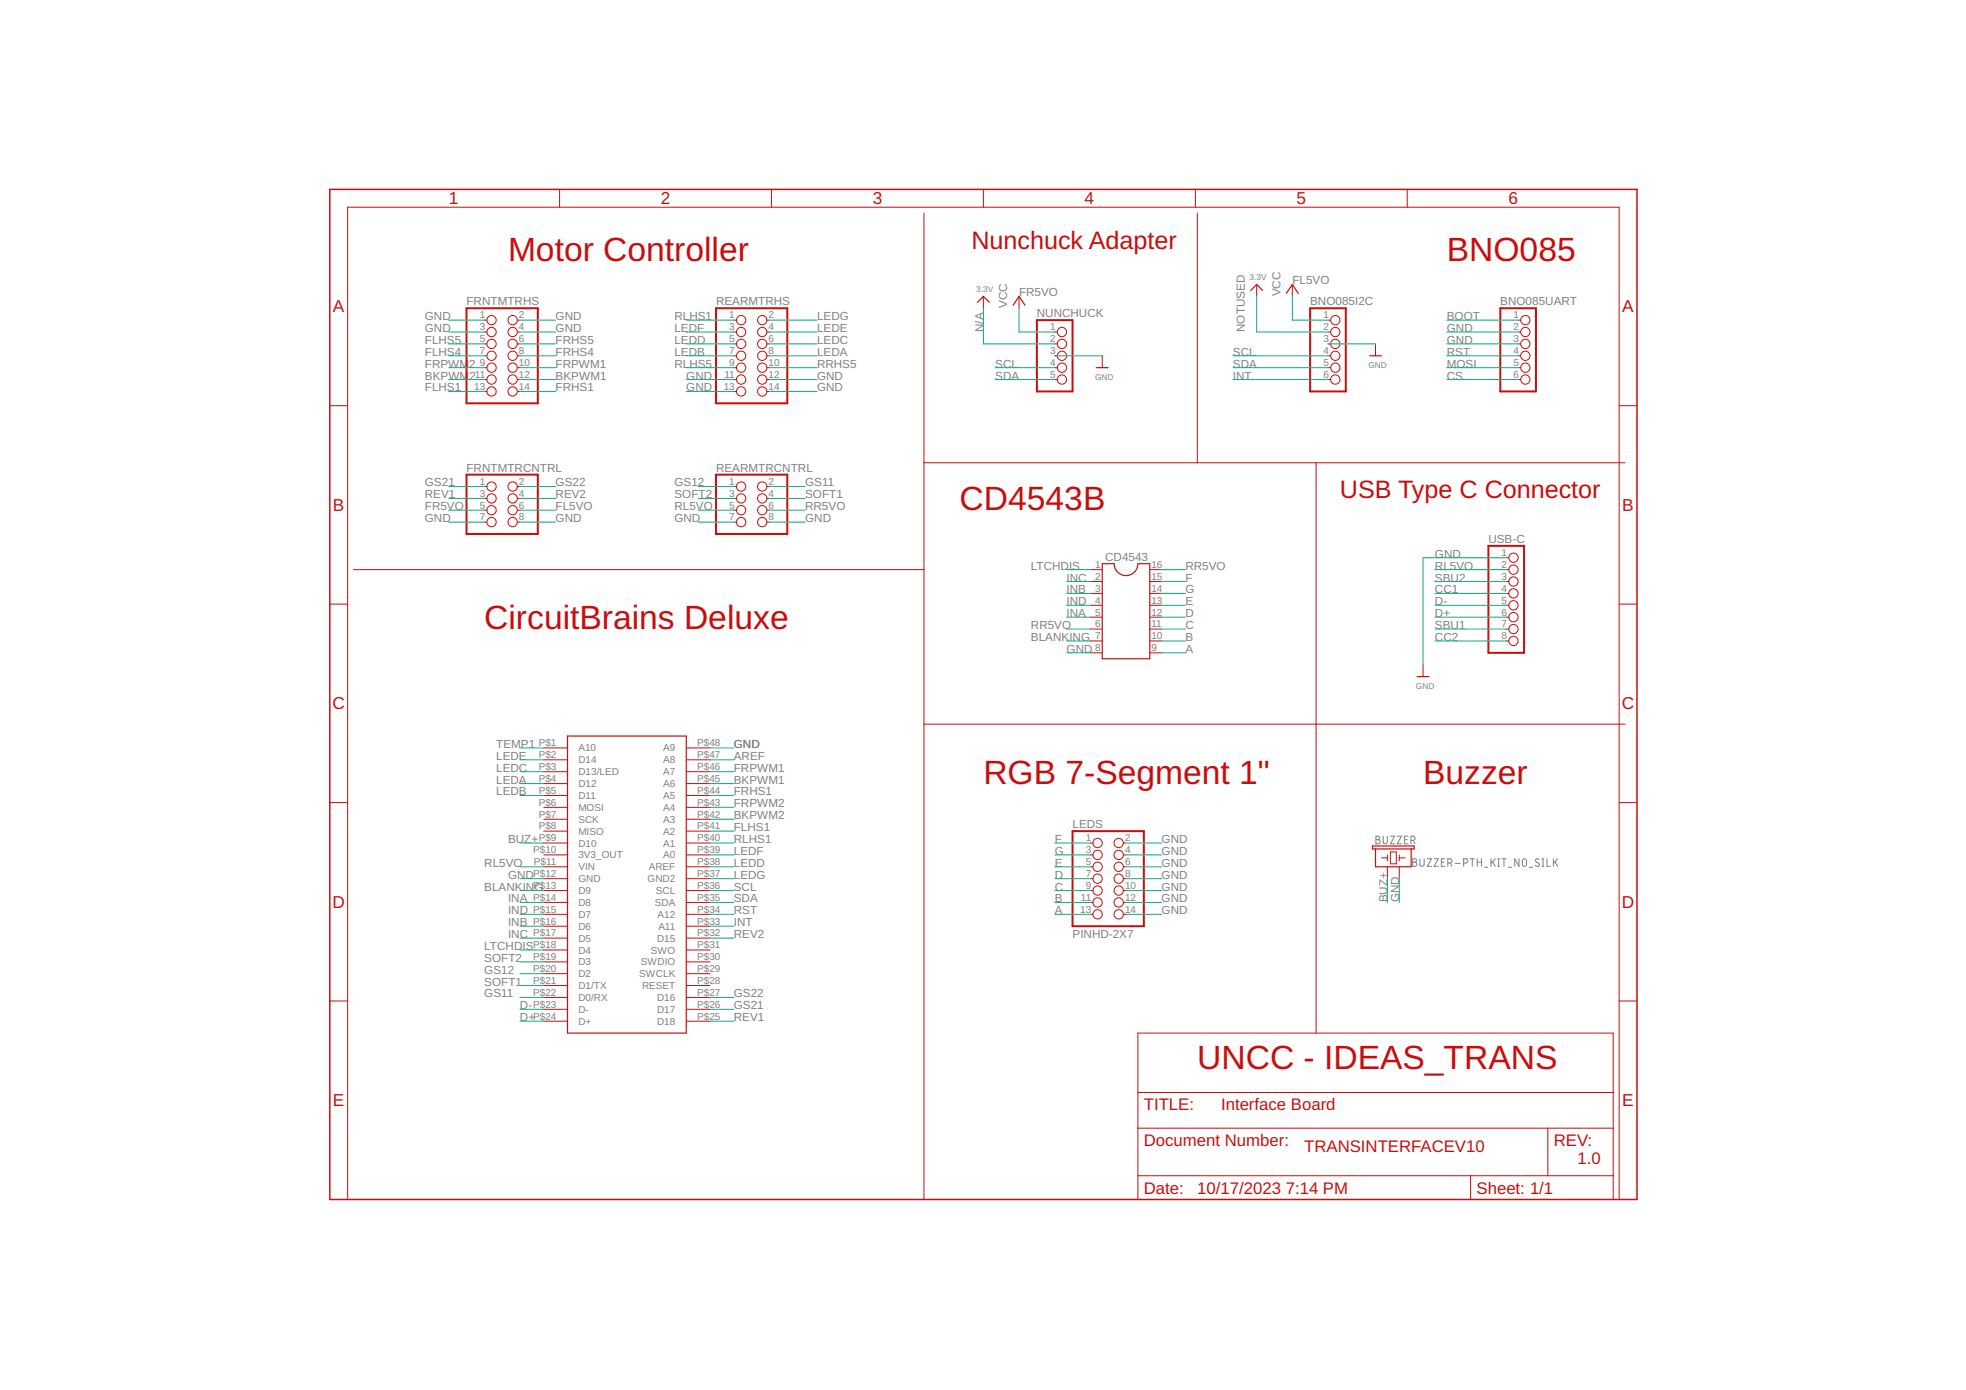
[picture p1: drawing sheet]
<svg xmlns="http://www.w3.org/2000/svg" width="420mm" height="297mm" viewBox="0 0 420 297" stroke-linecap="round" stroke-linejoin="round" font-family="sans-serif">
<g fill="none" stroke="#808080" stroke-width=".21">
<path d="M294 178.7h.5a.37 .37 0 0 1 .4 .4 .37 .37 0 0 1-.4 .3 .44 .44 0 0 1 .5 .5 .44 .44 0 0 1-.5 .4h-.5zM294 179.4h.5M295.6 178.7v1.2a.44 .44 0 0 0 .4 .4 .44 .44 0 0 0 .5-.4v-1.2M297.2 178.7h.8l-.8 1.6h.8M298.6 178.7h.9l-.9 1.6h.9M300.2 179.4h.5M300.9 178.7h-.7v1.6h.7M301.5 179.6h.5a.46 .46 0 0 0 .4-.5 .46 .46 0 0 0-.4-.4h-.5v1.6M302.1 179.6l.3 .7M301.9 183.5h.5a.36 .36 0 0 1 .3 .4 .36 .36 0 0 1-.3 .3 .46 .46 0 0 1 .4 .5 .46 .46 0 0 1-.4 .4h-.5zM301.9 184.2h.5M303.5 183.5v1.2a.44 .44 0 0 0 .4 .4 .44 .44 0 0 0 .5-.4v-1.2"/>
<path d="M305 183.5h.9l-.9 1.6h.9M306.5 183.5h.9l-.9 1.6h.9M308 184.2h.6M308.8 183.5h-.8v1.6h.8M309.4 184.4h.5a.46 .46 0 0 0 .4-.4 .46 .46 0 0 0-.4-.5h-.5v1.6M309.9 184.4l.4 .7M311 184.5h1.1M312.8 184.4h.5a.46 .46 0 0 0 .4-.4 .46 .46 0 0 0-.4-.5h-.5v1.6M314.2 183.5h.9M314.6 183.5v1.6M315.7 184.2h.9M315.7 183.5v1.6"/>
<path d="M316.6 183.5v1.6M317.2 185.3h.8M318.6 183.5v1.6M319 184.1l.6 1M319.6 183.5l-1 1M320.1 185.1h.3M320.1 183.5h.3M320.3 183.5v1.6M321 183.5h.9M321.4 183.5v1.6M322.3 185.3h.8M324.6 183.5v1.6l-.9-1.6v1.6"/>
<path d="M325.5 183.7l.3-.2 .3 .2 .1 1a.46 .46 0 0 1-.4 .4 .46 .46 0 0 1-.5-.4zM326.8 185.3h.8M328.9 183.7l-.2-.1a.38 .38 0 0 0-.5 .1 .38 .38 0 0 0 .1 .5l.5 .3a.44 .44 0 0 1 0 .7 .44 .44 0 0 1-.7-.3M329.6 185.1h.3M329.6 183.5h.3M329.8 183.5v1.6M330.6 183.5v1.6h.7M332 183.5v1.6M332.3 184.1l.6 1M332.9 183.5l-.9 1"/>
</g>
<g fill="none" stroke="#c90d0c" stroke-width=".21">
<path d="M119.6 40.5v3.8M164.9 40.5v3.8M197.5 45.6v210.7M210.2 40.5v3.8M255.5 40.5v3.8M255.9 45.6v53.3M300.7 40.5v3.8M103.5 68.4h.6M103.5 71h.6M103.5 73.5h.6M103.5 76h.6M103.5 78.6h.6"/>
<path d="M110.6 68.4h.5M110.6 71h.5M110.6 73.5h.5M110.6 76h.5M110.6 78.6h.5M156.8 68.4h.6M156.8 71h.6M156.8 73.5h.6M156.8 76h.6M156.8 78.6h.6M163.9 68.4h.5M163.9 71h.5"/>
<path d="M163.9 73.5h.5M163.9 76h.5M163.9 78.6h.5M210.2 63.3v2.6M217.8 63.3v2.6M225.4 71h.6M225.4 73.5h.6M225.4 76h.6M225.4 78.6h.6M235.6 76v2.6M268.6 60.8v2.5M276.2 60.8v2.5"/>
<path d="M283.8 68.4h.6M283.8 71h.6M283.8 73.5h.6M283.8 76h.6M283.8 78.6h.6M294 73.5v2.5M324.4 68.4h.6M324.4 71h.6M324.4 73.5h.6M324.4 76h.6M324.4 78.6h.6M70.5 86.7h3.8"/>
<path d="M103.5 81.1h.6M103.5 83.7h.6M110.6 81.1h.5M110.6 83.7h.5M156.8 81.1h.6M156.8 83.7h.6M163.9 81.1h.5M163.9 83.7h.5M197.5 98.9h149.8M225.4 81.1h.6M281.3 98.9v121.9M283.8 81.1h.6"/>
<path d="M324.4 81.1h.6M346 86.7h3.8M103.5 104h.6M103.5 106.5h.6M103.5 109h.6M103.5 111.6h.6M110.6 104h.5M110.6 106.5h.5M110.6 109h.5M110.6 111.6h.5M156.8 104h.6M156.8 106.5h.6"/>
<path d="M156.8 109h.6M156.8 111.6h.6M163.9 104h.5M163.9 106.5h.5M163.9 109h.5M163.9 111.6h.5M321.9 119.2h.6M70.5 129.1h3.8M75.6 121.7h121.9M233 121.7h2.6M233 124.3h2.6M233 126.8h2.6"/>
<path d="M233 129.3h2.6M233 131.9h2.6M233 134.4h2.6M233 137h2.6M233 139.5h2.6M245.7 121.7h2.6M245.7 124.3h2.6M245.7 126.8h2.6M245.7 129.3h2.6M245.7 131.9h2.6M245.7 134.4h2.6M245.7 137h2.6"/>
<path d="M245.7 139.5h2.6M321.9 121.7h.6M321.9 124.3h.6M321.9 126.8h.6M321.9 129.3h.6M321.9 131.9h.6M321.9 134.4h.6M321.9 137h.6M346 129.1h3.8M116.2 159.8h5.1M146.7 159.8h5M197.5 154.7h149.8"/>
<path d="M304.1 142v2.6M70.5 171.5h3.8M116.2 162.4h5.1M116.2 164.9h5.1M116.2 167.4h5.1M116.2 170h5.1M116.2 172.5h5.1M116.2 175.1h5.1M116.2 177.6h5.1M146.7 162.4h5M146.7 164.9h5M146.7 167.4h5"/>
<path d="M146.7 170h5M146.7 172.5h5M146.7 175.1h5M146.7 177.6h5M346 171.5h3.8M116.2 180.1h5.1M116.2 182.7h5.1M116.2 185.2h5.1M116.2 187.8h5.1M116.2 190.3h5.1M116.2 192.8h5.1M116.2 195.4h5.1"/>
<path d="M116.2 197.9h5.1M146.7 180.1h5M146.7 182.7h5M146.7 185.2h5M146.7 187.8h5M146.7 190.3h5M146.7 192.8h5M146.7 195.4h5M146.7 197.9h5M233 180.1h.6M233 182.7h.6M233 185.2h.6"/>
<path d="M233 187.8h.6M233 190.3h.6M233 192.8h.6M233 195.4h.6M240.1 180.1h.5M240.1 182.7h.5M240.1 185.2h.5M240.1 187.8h.5M240.1 190.3h.5M240.1 192.8h.5M240.1 195.4h.5M295.2 183.3h1.3"/>
<path d="M296.5 182.7v1.3M296.5 185.2v2.6M297.1 182.1h1.3v2.5h-1.3zM299 183.3h1.3M299 182.7v1.3M299 185.2v2.6M70.5 213.9h3.8M116.2 200.5h5.1M116.2 203h5.1M116.2 205.5h5.1M116.2 208.1h5.1M116.2 210.6h5.1"/>
<path d="M116.2 213.1h5.1M116.2 215.7h5.1M116.2 218.2h5.1M146.7 200.5h5M146.7 203h5M146.7 205.5h5M146.7 208.1h5M146.7 210.6h5M146.7 213.1h5M146.7 215.7h5M146.7 218.2h5M346 213.9h3.8"/>
<path d="M243.2 220.8h101.6v35.5h-101.6zM243.2 233.5h101.6M74.3 256.3v-212h271.7v212M243.2 241.1h101.6M243.2 251.2h101.6M314.3 251.2v5.1M330.8 241.1v10.1"/>
<circle cx="105.1" cy="68.4" r=".99"/>
<circle cx="105.1" cy="71" r=".99"/>
<circle cx="105.1" cy="73.5" r=".99"/>
<circle cx="105.1" cy="76" r=".99"/>
<circle cx="105.1" cy="78.6" r=".99"/>
<circle cx="109.6" cy="78.6" r=".99"/>
<circle cx="109.6" cy="71" r=".99"/>
<circle cx="109.6" cy="68.4" r=".99"/>
<circle cx="109.6" cy="76" r=".99"/>
<circle cx="109.6" cy="73.5" r=".99"/>
<circle cx="158.4" cy="68.4" r=".99"/>
<circle cx="158.4" cy="71" r=".99"/>
<circle cx="158.4" cy="73.5" r=".99"/>
<circle cx="158.4" cy="76" r=".99"/>
<circle cx="158.4" cy="78.6" r=".99"/>
<circle cx="162.9" cy="68.4" r=".99"/>
<circle cx="162.9" cy="76" r=".99"/>
<circle cx="162.9" cy="71" r=".99"/>
<circle cx="162.9" cy="78.6" r=".99"/>
<circle cx="162.9" cy="73.5" r=".99"/>
<circle cx="226.9" cy="71" r=".99"/>
<circle cx="226.9" cy="73.5" r=".99"/>
<circle cx="226.9" cy="78.6" r=".99"/>
<circle cx="226.9" cy="76" r=".99"/>
<circle cx="285.4" cy="71" r=".99"/>
<circle cx="285.4" cy="73.5" r=".99"/>
<circle cx="285.4" cy="76" r=".99"/>
<circle cx="285.4" cy="78.6" r=".99"/>
<circle cx="285.4" cy="68.4" r=".99"/>
<circle cx="326" cy="68.4" r=".99"/>
<circle cx="326" cy="73.5" r=".99"/>
<circle cx="326" cy="71" r=".99"/>
<circle cx="326" cy="78.6" r=".99"/>
<circle cx="326" cy="76" r=".99"/>
<circle cx="105.1" cy="81.1" r=".99"/>
<circle cx="105.1" cy="83.7" r=".99"/>
<circle cx="109.6" cy="83.7" r=".99"/>
<circle cx="109.6" cy="81.1" r=".99"/>
<circle cx="158.4" cy="81.1" r=".99"/>
<circle cx="158.4" cy="83.7" r=".99"/>
<circle cx="162.9" cy="83.7" r=".99"/>
<circle cx="162.9" cy="81.1" r=".99"/>
<circle cx="226.9" cy="81.1" r=".99"/>
<circle cx="285.4" cy="81.1" r=".99"/>
<circle cx="326" cy="81.1" r=".99"/>
<circle cx="105.1" cy="111.6" r=".99"/>
<circle cx="105.1" cy="106.5" r=".99"/>
<circle cx="105.1" cy="109" r=".99"/>
<circle cx="105.1" cy="104" r=".99"/>
<circle cx="109.6" cy="111.6" r=".99"/>
<circle cx="109.6" cy="104" r=".99"/>
<circle cx="109.6" cy="109" r=".99"/>
<circle cx="109.6" cy="106.5" r=".99"/>
<circle cx="158.4" cy="109" r=".99"/>
<circle cx="158.4" cy="106.5" r=".99"/>
<circle cx="158.4" cy="111.6" r=".99"/>
<circle cx="158.4" cy="104" r=".99"/>
<circle cx="162.9" cy="109" r=".99"/>
<circle cx="162.9" cy="104" r=".99"/>
<circle cx="162.9" cy="111.6" r=".99"/>
<circle cx="162.9" cy="106.5" r=".99"/>
<circle cx="323.4" cy="119.2" r=".99"/>
<circle cx="323.4" cy="121.7" r=".99"/>
<circle cx="323.4" cy="124.3" r=".99"/>
<circle cx="323.4" cy="126.8" r=".99"/>
<circle cx="323.4" cy="137" r=".99"/>
<circle cx="323.4" cy="129.3" r=".99"/>
<circle cx="323.4" cy="134.4" r=".99"/>
<circle cx="323.4" cy="131.9" r=".99"/>
<circle cx="234.6" cy="180.1" r=".99"/>
<circle cx="234.6" cy="185.2" r=".99"/>
<circle cx="234.6" cy="195.4" r=".99"/>
<circle cx="234.6" cy="182.7" r=".99"/>
<circle cx="234.6" cy="190.3" r=".99"/>
<circle cx="234.6" cy="192.8" r=".99"/>
<circle cx="234.6" cy="187.8" r=".99"/>
<circle cx="239.1" cy="192.8" r=".99"/>
<circle cx="239.1" cy="180.1" r=".99"/>
<circle cx="239.1" cy="182.7" r=".99"/>
<circle cx="239.1" cy="185.2" r=".99"/>
<circle cx="239.1" cy="187.8" r=".99"/>
<circle cx="239.1" cy="190.3" r=".99"/>
<circle cx="239.1" cy="195.4" r=".99"/>
</g>
<path d="M208.9 64.6l1.3-1.3 1.2 1.3M216.5 65.2l1.3-1.9 1.3 1.9M234.3 78.6h2.5M267.3 62.1l1.3-1.3 1.2 1.3M274.9 62.7l1.3-1.9 1.3 1.9M292.7 76h2.5M235.6 120.5h2.5a2.54 2.54 0 0 0 2.5 2.5 2.54 2.54 0 0 0 2.6-2.5h2.5v20.3h-10.1zM121.3 157.3h25.4v63.5h-25.4zM302.9 144.6h2.5M293.3 180.8h8.9v.6h-8.9zM294 181.4v3.8h7.6v-3.8" fill="none" stroke="#c90d0c" stroke-width=".25"/>
<path d="M99.7 65.9h15.2v20.3h-15.2zM153 65.9h15.3v20.3h-15.3zM221.6 68.4h7.6v15.3h-7.6zM280 65.9h7.6v17.8h-7.6zM320.6 65.9h7.7v17.8h-7.7zM99.7 101.4h15.2v12.7h-15.2zM153 101.4h15.3v12.7h-15.3zM318.1 116.6h7.6v22.9h-7.6zM229.2 177.6h15.3v20.3h-15.3z" fill="none" stroke="#c90d0c" stroke-width=".42"/>
<path d="M70.5 40.5h279.3v215.8h-279.3z" fill="none" stroke="#c90d0c" stroke-width=".32"/>
<g fill="none" stroke="#0dab76" stroke-width=".21">
<path d="M95.9 73.5h7.6M95.9 76h7.6M95.9 71h7.6M95.9 68.4h7.6M95.9 78.6h7.6M111.1 73.5h7.6M111.1 76h7.6M111.1 71h7.6M111.1 68.4h7.6M111.1 78.6h7.6M146.7 73.5h10.1M146.7 76h10.1"/>
<path d="M146.7 71h10.1M146.7 68.4h10.1M146.7 78.6h10.1M164.4 73.5h10.2M164.4 76h10.2M164.4 71h10.2M164.4 68.4h10.2M164.4 78.6h10.2M210.2 65.9v7.6h15.2M212.7 78.6h12.7M217.8 65.9v5.1h7.6M225.4 76h10.2"/>
<path d="M263.5 76h20.3M263.5 78.6h20.3M268.6 63.3v7.7h15.2M276.2 63.3v5.1h7.6M283.8 73.5h10.2M309.2 73.5h15.2M309.2 76h15.2M309.2 71h15.2M309.2 68.4h15.2M309.2 78.6h15.2M95.9 83.7h7.6M95.9 81.1h7.6"/>
<path d="M111.1 83.7h7.6M111.1 81.1h7.6M146.7 83.7h10.1M146.7 81.1h10.1M164.4 83.7h10.2M164.4 81.1h10.2M212.7 81.1h12.7M263.5 81.1h20.3M309.2 81.1h15.2M95.9 111.6h7.6M95.9 104h7.6M95.9 106.5h7.6"/>
<path d="M95.9 109h7.6M111.1 111.6h7.6M111.1 104h7.6M111.1 106.5h7.6M111.1 109h7.6M149.2 111.6h7.6M149.2 104h7.6M149.2 106.5h7.6M149.2 109h7.6M164.4 111.6h7.7M164.4 104h7.7M164.4 106.5h7.7"/>
<path d="M164.4 109h7.7M321.9 119.2h-17.8v22.8M227.9 139.5h5.1M227.9 131.9h5.1M227.9 129.3h5.1M227.9 126.8h5.1M227.9 137h5.1M227.9 134.4h5.1M227.9 124.3h5.1M227.9 121.7h5.1M248.3 139.5h5M248.3 131.9h5"/>
<path d="M248.3 129.3h5M248.3 126.8h5M248.3 137h5M248.3 134.4h5M248.3 124.3h5M248.3 121.7h5M306.7 131.9h15.2M306.7 129.3h15.2M306.7 126.8h15.2M306.7 137h15.2M306.7 134.4h15.2M306.7 124.3h15.2"/>
<path d="M306.7 121.7h15.2M111.1 159.8h5.1M151.7 159.8h5.1M111.1 164.9h5.1M111.1 167.4h5.1M111.1 162.4h5.1M111.1 170h5.1M151.7 172.5h5.1M151.7 164.9h5.1M151.7 167.4h5.1M151.7 162.4h5.1M151.7 170h5.1"/>
<path d="M151.7 177.6h5.1M151.7 175.1h5.1M111.1 187.8h5.1M111.1 195.4h5.1M111.1 192.8h5.1M111.1 190.3h5.1M111.1 185.2h5.1M111.1 180.1h5.1M111.1 197.9h5.1M151.7 187.8h5.1M151.7 195.4h5.1M151.7 192.8h5.1"/>
<path d="M151.7 190.3h5.1M151.7 185.2h5.1M151.7 182.7h5.1M151.7 180.1h5.1M151.7 197.9h5.1M225.4 187.8h7.6M225.4 195.4h7.6M225.4 192.8h7.6M225.4 190.3h7.6M225.4 185.2h7.6M225.4 182.7h7.6M225.4 180.1h7.6"/>
<path d="M240.6 187.8h7.7M240.6 195.4h7.7M240.6 192.8h7.7M240.6 190.3h7.7M240.6 185.2h7.7M240.6 182.7h7.7M240.6 180.1h7.7M296.5 187.8v5M299 187.8v5M111.1 218.2h5.1M111.1 215.7h5.1M111.1 213.1h5.1"/>
<path d="M111.1 200.5h5.1M111.1 208.1h5.1M111.1 205.5h5.1M111.1 210.6h5.1M111.1 203h5.1M151.7 218.2h5.1M151.7 215.7h5.1M151.7 213.1h5.1M151.7 200.5h5.1"/>
</g>
<g font-size="7.2" fill="#c90d0c">
<text x="108.6" y="55.7">Motor Controller</text>
<text x="309.2" y="55.7">BNO085</text>
<text x="205.1" y="109">CD4543B</text>
<text x="103.5" y="134.4">CircuitBrains Deluxe</text>
<text x="210.2" y="167.4">RGB 7-Segment 1&quot;</text>
<text x="304.1" y="167.4">Buzzer</text>
<text x="255.9" y="228.4">UNCC - IDEAS_TRANS</text>
</g>
<g font-size="5.4" fill="#c90d0c">
<text x="207.6" y="53.2">Nunchuck Adapter</text>
<text x="286.3" y="106.5">USB Type C Connector</text>
</g>
<g font-size="3.7" fill="#c90d0c">
<text x="95.9" y="43.7">1</text>
<text x="141.2" y="43.7">2</text>
<text x="186.5" y="43.7">3</text>
<text x="231.8" y="43.7">4</text>
<text x="277.1" y="43.7">5</text>
<text x="322.4" y="43.7">6</text>
<text x="71.2" y="66.8">A</text>
<text x="346.7" y="66.8">A</text>
<text x="71.2" y="109.2">B</text>
<text x="346.7" y="109.2">B</text>
<text x="71.1" y="151.6">C</text>
<text x="346.6" y="151.6">C</text>
<text x="71.1" y="194">D</text>
<text x="346.6" y="194">D</text>
<text x="71.2" y="236.4">E</text>
<text x="346.7" y="236.4">E</text>
</g>
<g font-size="3.6" fill="#c90d0c">
<text x="244.4" y="237.3">TITLE:</text>
<text x="261" y="237.3">Interface Board</text>
<text x="244.4" y="244.9">Document Number:</text>
<text x="332.1" y="244.9">REV:</text>
<text x="278.7" y="246.2">TRANSINTERFACEV10</text>
<text x="337.1" y="248.7">1.0</text>
<text x="244.4" y="255.1">Date:</text>
<text x="255.9" y="255.1">10/17/2023</text>
<text x="274.8" y="255.1">7:14 PM</text>
<text x="315.6" y="255.1">Sheet: 1/1</text>
</g>
<g font-size="2.5" fill="#808080">
<text x="99.7" y="65.2">FRNTMTRHS</text>
<text x="153" y="65.2">REARMTRHS</text>
<text x="215.2" y="65.9" transform="rotate(-90 215.2 65.9)">VCC</text>
<text x="217.8" y="63.3">FR5VO</text>
<text x="273.7" y="63.3" transform="rotate(-90 273.7 63.3)">VCC</text>
<text x="276.2" y="60.8">FL5VO</text>
<text x="280" y="65.2">BNO085I2C</text>
<text x="320.6" y="65.2">BNO085UART</text>
<text x="90.8" y="68.4">GND</text>
<text x="90.8" y="70.9">GND</text>
<text x="118.7" y="68.4">GND</text>
<text x="118.7" y="70.9">GND</text>
<text x="144.1" y="70.9">LEDF</text>
<text x="144.1" y="68.4">RLHS1</text>
<text x="174.6" y="70.9">LEDE</text>
<text x="174.6" y="68.4">LEDG</text>
<text x="210.2" y="70.9" transform="rotate(-90 210.2 70.9)">N/A</text>
<text x="221.6" y="67.8">NUNCHUCK</text>
<text x="266" y="70.9" transform="rotate(-90 266 70.9)">NOTUSED</text>
<text x="309.2" y="70.9">GND</text>
<text x="309.2" y="68.4">BOOT</text>
<text x="90.8" y="76">FLHS4</text>
<text x="90.8" y="73.5">FLHS5</text>
<text x="118.7" y="76">FRHS4</text>
<text x="118.7" y="73.5">FRHS5</text>
<text x="144.1" y="76">LEDB</text>
<text x="144.1" y="73.5">LEDD</text>
<text x="174.6" y="76">LEDA</text>
<text x="174.6" y="73.5">LEDC</text>
<text x="263.5" y="76">SCL</text>
<text x="309.2" y="73.5">GND</text>
<text x="309.2" y="76">RST</text>
<text x="90.8" y="78.6">FRPWM</text>
<text x="90.8" y="83.6">FLHS1</text>
<text x="90.8" y="81.1">BKPWM</text>
<text x="100.3" y="78.6">2</text>
<text x="100.3" y="81.1">2</text>
<text x="118.7" y="78.6">FRPWM1</text>
<text x="118.7" y="83.6">FRHS1</text>
<text x="118.7" y="81.1">BKPWM1</text>
<text x="144.1" y="78.6">RLHS5</text>
<text x="146.7" y="83.6">GND</text>
<text x="146.7" y="81.1">GND</text>
<text x="174.6" y="83.6">GND</text>
<text x="174.6" y="81.1">GND</text>
<text x="174.6" y="78.6">RRHS5</text>
<text x="212.7" y="78.6">SCL</text>
<text x="212.7" y="81.1">SDA</text>
<text x="263.5" y="81.1">INT</text>
<text x="263.5" y="78.6">SDA</text>
<text x="309.2" y="78.6">MOSI</text>
<text x="309.2" y="81.1">CS</text>
<text x="99.7" y="100.8">FRNTMTRCNTRL</text>
<text x="153" y="100.8">REARMTRCNTRL</text>
<text x="90.8" y="104">GS21</text>
<text x="90.8" y="106.5">REV1</text>
<text x="118.7" y="104">GS22</text>
<text x="118.7" y="106.5">REV2</text>
<text x="144.1" y="104">GS12</text>
<text x="144.1" y="106.5">SOFT2</text>
<text x="172.1" y="106.5">SOFT1</text>
<text x="172.1" y="104">GS11</text>
<text x="90.8" y="111.6">GND</text>
<text x="90.8" y="109">FR5VO</text>
<text x="118.7" y="111.6">GND</text>
<text x="118.7" y="109">FL5VO</text>
<text x="144.1" y="111.6">GND</text>
<text x="144.1" y="109">RL5VO</text>
<text x="172.1" y="111.6">GND</text>
<text x="172.1" y="109">RR5VO</text>
<text x="236.2" y="119.8">CD4543</text>
<text x="306.7" y="119.2">GND</text>
<text x="318.1" y="116">USB-C</text>
<text x="220.3" y="121.7">LTCHDIS</text>
<text x="227.9" y="124.3">INC</text>
<text x="253.3" y="121.7">RR5VO</text>
<text x="253.3" y="124.3">F</text>
<text x="306.7" y="124.3">SBU2</text>
<text x="306.7" y="121.7">RL5VO</text>
<text x="227.9" y="126.8">INB</text>
<text x="227.9" y="129.4">IND</text>
<text x="227.9" y="131.9">INA</text>
<text x="253.3" y="131.9">D</text>
<text x="253.3" y="129.4">E</text>
<text x="253.3" y="126.8">G</text>
<text x="306.7" y="131.9">D+</text>
<text x="306.7" y="129.4">D-</text>
<text x="306.7" y="126.8">CC1</text>
<text x="220.3" y="134.4">RR5VO</text>
<text x="220.3" y="137">BLANKING</text>
<text x="253.3" y="137">B</text>
<text x="253.3" y="134.4">C</text>
<text x="306.7" y="137">CC2</text>
<text x="306.7" y="134.4">SBU1</text>
<text x="227.9" y="139.5">GND</text>
<text x="253.3" y="139.5">A</text>
<text x="106" y="159.8">TEMP1</text>
<text x="156.8" y="159.8">GND</text>
<text x="106" y="167.4">LEDA</text>
<text x="106" y="164.9">LEDC</text>
<text x="106" y="162.4">LEDE</text>
<text x="156.8" y="164.9">FRPWM1</text>
<text x="156.8" y="162.4">AREF</text>
<text x="156.8" y="167.4">BKPWM1</text>
<text x="106" y="170">LEDB</text>
<text x="156.8" y="172.5">FRPWM2</text>
<text x="156.8" y="170">FRHS1</text>
<text x="156.8" y="177.6">FLHS1</text>
<text x="156.8" y="175.1">BKPWM2</text>
<text x="229.2" y="177">LEDS</text>
<text x="103.5" y="185.2">RL5VO</text>
<text x="108.6" y="180.1">BUZ+</text>
<text x="156.8" y="185.2">LEDD</text>
<text x="156.8" y="182.7">LEDF</text>
<text x="156.8" y="180.1">RLHS1</text>
<text x="225.4" y="185.2">E</text>
<text x="225.4" y="182.7">G</text>
<text x="225.4" y="180.1">F</text>
<text x="248.3" y="185.2">GND</text>
<text x="248.3" y="182.7">GND</text>
<text x="248.3" y="180.1">GND</text>
<text x="103.5" y="190.3">BLANKING</text>
<text x="108.6" y="187.8">GND</text>
<text x="156.8" y="190.3">SCL</text>
<text x="156.8" y="187.8">LEDG</text>
<text x="225.4" y="190.3">C</text>
<text x="225.4" y="187.8">D</text>
<text x="248.3" y="190.3">GND</text>
<text x="248.3" y="187.8">GND</text>
<text x="108.6" y="197.9">INB</text>
<text x="108.6" y="195.4">IND</text>
<text x="108.6" y="192.8">INA</text>
<text x="156.8" y="197.9">INT</text>
<text x="156.8" y="195.4">RST</text>
<text x="156.8" y="192.8">SDA</text>
<text x="225.4" y="195.4">A</text>
<text x="225.4" y="192.8">B</text>
<text x="248.3" y="195.4">GND</text>
<text x="248.3" y="192.8">GND</text>
<text x="296.5" y="192.8" transform="rotate(-90 296.5 192.8)">BUZ+</text>
<text x="299" y="192.8" transform="rotate(-90 299 192.8)">GND</text>
<text x="103.5" y="203">LTCHDIS</text>
<text x="108.6" y="200.5">INC</text>
<text x="156.8" y="200.5">REV2</text>
<text x="229.2" y="200.5">PINHD-2X7</text>
<text x="103.5" y="208.1">GS12</text>
<text x="103.5" y="205.5">SOFT2</text>
<text x="103.5" y="210.6">SOFT1</text>
<text x="103.5" y="213.2">GS11</text>
<text x="111.1" y="215.7">D-</text>
<text x="156.8" y="215.7">GS21</text>
<text x="156.8" y="213.2">GS22</text>
<text x="111.1" y="218.2">D+</text>
<text x="156.8" y="218.2">REV1</text>
</g>
<g font-size="2.1" fill="#808080">
<text x="102.5" y="68.1">1</text>
<text x="102.5" y="70.6">3</text>
<text x="110.9" y="68.1">2</text>
<text x="110.9" y="70.6">4</text>
<text x="155.8" y="68.1">1</text>
<text x="155.8" y="70.6">3</text>
<text x="164.2" y="68.1">2</text>
<text x="164.2" y="70.6">4</text>
<text x="224.4" y="70.6">1</text>
<text x="282.8" y="68.1">1</text>
<text x="282.8" y="70.6">2</text>
<text x="323.5" y="68.1">1</text>
<text x="323.5" y="70.6">2</text>
<text x="102.5" y="73.1">5</text>
<text x="102.5" y="75.7">7</text>
<text x="110.9" y="73.1">6</text>
<text x="110.9" y="75.7">8</text>
<text x="155.8" y="73.1">5</text>
<text x="155.8" y="75.7">7</text>
<text x="164.2" y="73.1">6</text>
<text x="164.2" y="75.7">8</text>
<text x="224.4" y="73.1">2</text>
<text x="224.4" y="75.7">3</text>
<text x="282.8" y="73.1">3</text>
<text x="282.8" y="75.7">4</text>
<text x="323.5" y="73.1">3</text>
<text x="323.5" y="75.7">4</text>
<text x="101.3" y="83.3">13</text>
<text x="101.5" y="80.8">11</text>
<text x="102.5" y="78.2">9</text>
<text x="110.9" y="78.2">10</text>
<text x="110.9" y="80.8">12</text>
<text x="110.9" y="83.3">14</text>
<text x="154.7" y="83.3">13</text>
<text x="154.8" y="80.8">11</text>
<text x="155.8" y="78.2">9</text>
<text x="164.2" y="78.2">10</text>
<text x="164.2" y="80.8">12</text>
<text x="164.2" y="83.3">14</text>
<text x="224.4" y="78.2">4</text>
<text x="224.4" y="80.8">5</text>
<text x="282.8" y="78.2">5</text>
<text x="282.8" y="80.8">6</text>
<text x="323.5" y="78.2">5</text>
<text x="323.5" y="80.8">6</text>
<text x="102.5" y="103.6">1</text>
<text x="102.5" y="106.1">3</text>
<text x="110.9" y="103.6">2</text>
<text x="110.9" y="106.1">4</text>
<text x="155.8" y="103.6">1</text>
<text x="155.8" y="106.1">3</text>
<text x="164.2" y="103.6">2</text>
<text x="164.2" y="106.1">4</text>
<text x="102.5" y="108.7">5</text>
<text x="102.5" y="111.2">7</text>
<text x="110.9" y="108.7">6</text>
<text x="110.9" y="111.2">8</text>
<text x="155.8" y="108.7">5</text>
<text x="155.8" y="111.2">7</text>
<text x="164.2" y="108.7">6</text>
<text x="164.2" y="111.2">8</text>
<text x="320.9" y="118.8">1</text>
<text x="234" y="121.4">1</text>
<text x="234" y="123.9">2</text>
<text x="246.1" y="123.9">15</text>
<text x="246.1" y="121.4">16</text>
<text x="320.9" y="121.4">2</text>
<text x="320.9" y="123.9">3</text>
<text x="234" y="126.5">3</text>
<text x="234" y="129">4</text>
<text x="234" y="131.5">5</text>
<text x="246.1" y="131.5">12</text>
<text x="246.1" y="129">13</text>
<text x="246.1" y="126.5">14</text>
<text x="320.9" y="126.5">4</text>
<text x="320.9" y="129">5</text>
<text x="320.9" y="131.5">6</text>
<text x="234" y="134.1">6</text>
<text x="234" y="136.6">7</text>
<text x="246.1" y="136.6">10</text>
<text x="246.1" y="134.1">11</text>
<text x="320.9" y="134.1">7</text>
<text x="320.9" y="136.6">8</text>
<text x="234" y="139.2">8</text>
<text x="246.1" y="139.2">9</text>
<text x="115.2" y="159.5">P$1</text>
<text x="123.6" y="160.6">A10</text>
<text x="141.7" y="160.6">A9</text>
<text x="149" y="159.5">P$48</text>
<text x="115.2" y="162">P$2</text>
<text x="115.2" y="164.6">P$3</text>
<text x="115.2" y="167.1">P$4</text>
<text x="123.6" y="163.1">D14</text>
<text x="123.6" y="165.7">D13/LED</text>
<text x="141.7" y="165.7">A7</text>
<text x="141.7" y="163.1">A8</text>
<text x="149" y="167.1">P$45</text>
<text x="149" y="164.6">P$46</text>
<text x="149" y="162">P$47</text>
<text x="115.2" y="169.6">P$5</text>
<text x="115.2" y="172.2">P$6</text>
<text x="123.6" y="168.2">D12</text>
<text x="123.6" y="170.7">D11</text>
<text x="123.6" y="173.3">MOSI</text>
<text x="141.7" y="173.3">A4</text>
<text x="141.7" y="170.7">A5</text>
<text x="141.7" y="168.2">A6</text>
<text x="149" y="172.2">P$43</text>
<text x="149" y="169.6">P$44</text>
<text x="115.2" y="174.7">P$7</text>
<text x="115.2" y="177.2">P$8</text>
<text x="115.2" y="179.8">P$9</text>
<text x="123.6" y="175.8">SCK</text>
<text x="123.6" y="178.4">MISO</text>
<text x="141.7" y="178.4">A2</text>
<text x="141.7" y="175.8">A3</text>
<text x="149" y="179.8">P$40</text>
<text x="149" y="177.2">P$41</text>
<text x="149" y="174.7">P$42</text>
<text x="232" y="179.8">1</text>
<text x="240.4" y="179.8">2</text>
<text x="114" y="182.3">P$10</text>
<text x="114.1" y="184.9">P$11</text>
<text x="123.6" y="180.9">D10</text>
<text x="123.6" y="183.4">3V3_OUT</text>
<text x="123.6" y="186">VIN</text>
<text x="138.6" y="186">AREF</text>
<text x="141.7" y="183.4">A0</text>
<text x="141.7" y="180.9">A1</text>
<text x="149" y="184.9">P$38</text>
<text x="149" y="182.3">P$39</text>
<text x="232" y="182.3">3</text>
<text x="232" y="184.9">5</text>
<text x="240.4" y="182.3">4</text>
<text x="240.4" y="184.9">6</text>
<text x="114" y="187.4">P$12</text>
<text x="114" y="189.9">P$13</text>
<text x="123.6" y="188.5">GND</text>
<text x="123.6" y="191.1">D9</text>
<text x="138.4" y="188.5">GND2</text>
<text x="140.2" y="191.1">SCL</text>
<text x="149" y="189.9">P$36</text>
<text x="149" y="187.4">P$37</text>
<text x="232" y="187.4">7</text>
<text x="232" y="189.9">9</text>
<text x="240.4" y="187.4">8</text>
<text x="240.4" y="189.9">10</text>
<text x="114" y="192.5">P$14</text>
<text x="114" y="195">P$15</text>
<text x="114" y="197.6">P$16</text>
<text x="123.6" y="193.6">D8</text>
<text x="123.6" y="196.1">D7</text>
<text x="140" y="193.6">SDA</text>
<text x="140.5" y="196.1">A12</text>
<text x="149" y="197.6">P$33</text>
<text x="149" y="195">P$34</text>
<text x="149" y="192.5">P$35</text>
<text x="230.9" y="195">13</text>
<text x="231" y="192.5">11</text>
<text x="240.4" y="192.5">12</text>
<text x="240.4" y="195">14</text>
<text x="114" y="200.1">P$17</text>
<text x="114" y="202.6">P$18</text>
<text x="123.6" y="198.7">D6</text>
<text x="123.6" y="201.2">D5</text>
<text x="123.6" y="203.8">D4</text>
<text x="139.1" y="203.8">SWO</text>
<text x="140.4" y="201.2">D15</text>
<text x="140.7" y="198.7">A11</text>
<text x="149" y="202.6">P$31</text>
<text x="149" y="200.1">P$32</text>
<text x="114" y="205.2">P$19</text>
<text x="114" y="207.7">P$20</text>
<text x="123.6" y="206.3">D3</text>
<text x="123.6" y="208.8">D2</text>
<text x="136.6" y="208.8">SWCLK</text>
<text x="137" y="206.3">SWDIO</text>
<text x="149" y="207.7">P$29</text>
<text x="149" y="205.2">P$30</text>
<text x="114" y="210.3">P$21</text>
<text x="114" y="212.8">P$22</text>
<text x="114" y="215.3">P$23</text>
<text x="123.6" y="211.4">D1/TX</text>
<text x="123.6" y="213.9">D0/RX</text>
<text x="137.2" y="211.4">RESET</text>
<text x="140.4" y="213.9">D16</text>
<text x="149" y="215.3">P$26</text>
<text x="149" y="212.8">P$27</text>
<text x="149" y="210.3">P$28</text>
<text x="114" y="217.9">P$24</text>
<text x="123.6" y="216.5">D-</text>
<text x="123.6" y="219">D+</text>
<text x="140.4" y="216.5">D17</text>
<text x="140.4" y="219">D18</text>
<text x="149" y="217.9">P$25</text>
</g>
<g font-size="1.8" fill="#808080">
<text x="267" y="59.8">3.3V</text>
<text x="208.6" y="62.3">3.3V</text>
<text x="234" y="81.1">GND</text>
<text x="292.4" y="78.6">GND</text>
<text x="302.6" y="147.1">GND</text>
</g>
</svg>
